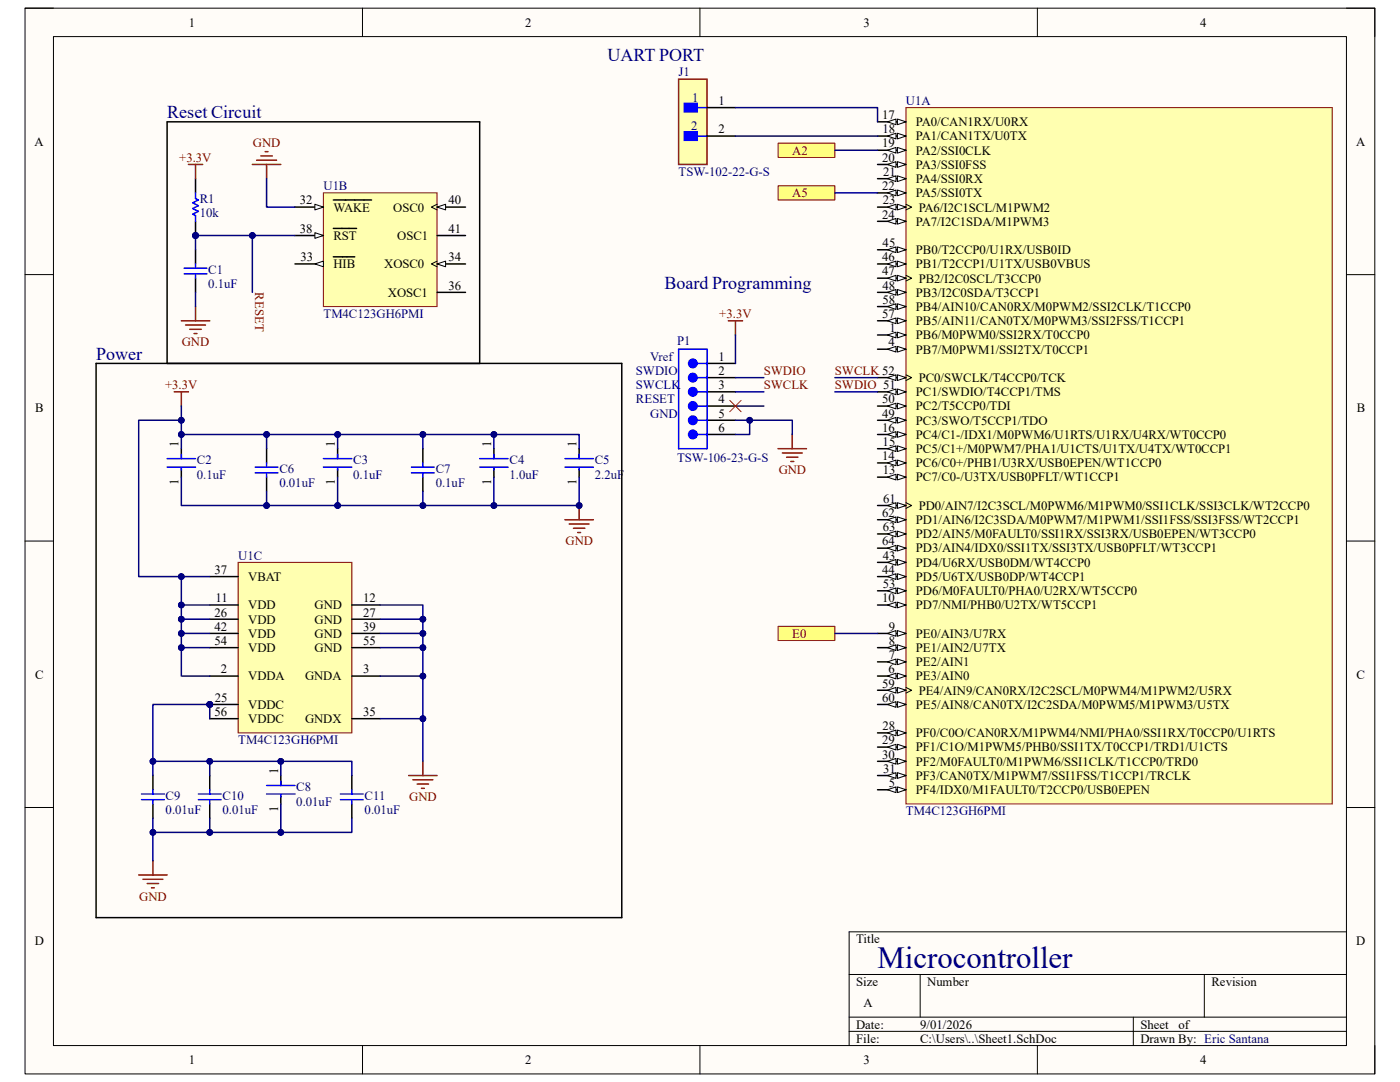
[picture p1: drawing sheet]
<svg xmlns="http://www.w3.org/2000/svg" width="279mm" height="216mm" viewBox="0 0 279 216" stroke-linecap="round" stroke-linejoin="round" font-family="sans-serif">
<path d="M5 1.6h269.4v212.7h-269.4z" fill-rule="evenodd" fill="#fffcf8"/>
<path d="M5 1.6h269.4v212.7h-269.4z" fill="none" stroke="#000" stroke-width=".2"/>
<path d="M10.7 7.3h258v201.3h-258z" fill-rule="evenodd" fill="#fffcf8"/>
<g fill="none" stroke="#000" stroke-width=".2">
<path d="M5 1.6h5.7M10.7 7.3h258v201.3h-258zM72.3 1.6v5.7M139.7 1.6v5.7M207 1.6v5.7M268.7 1.6h5.7v5.7M5 54.8h5.7M268.7 54.8h5.7M5 108h5.7M268.7 108h5.7M5 161.1h5.7M268.7 161.1h5.7"/>
<path d="M169.5 194.4h99.2M183.6 194.4v8.6M240.3 194.4v8.6M268.7 185.9h-99.2v22.7M72.3 208.6v5.7M139.7 208.6v5.7M169.5 203h99.2M169.5 205.8h99.2M207 208.6v5.7M226.2 203v5.6M274.4 208.6v5.7"/>
</g>
<path d="M180.8 21.5h85.1v138.9h-85.1z" fill-rule="evenodd" fill="#ffffb0"/>
<path d="M180.8 21.5h85.1v138.9h-85.1z" fill="none" stroke="#800000" stroke-width=".2"/>
<path d="M175.1 66.8h5.7" fill="none" stroke="#000" stroke-width=".3"/>
<path d="M179.1 66.3l1.7 .5-1.7 .6z" fill="#f8fcff"/>
<path d="M179.1 66.3l1.7 .5-1.7 .6z" fill="none" stroke="#000" stroke-width=".2"/>
<path d="M177.1 66.8l1.7-.5v1.1z" fill="#f8fcff"/>
<path d="M177.1 66.8l1.7-.5v1.1z" fill="none" stroke="#000" stroke-width=".2"/>
<path d="M175.1 69.7h5.7" fill="none" stroke="#000" stroke-width=".3"/>
<path d="M179.1 69.1l1.7 .6-1.7 .6z" fill="#f8fcff"/>
<path d="M179.1 69.1l1.7 .6-1.7 .6z" fill="none" stroke="#000" stroke-width=".2"/>
<path d="M177.1 69.7l1.7-.6v1.2z" fill="#f8fcff"/>
<path d="M177.1 69.7l1.7-.6v1.2z" fill="none" stroke="#000" stroke-width=".2"/>
<path d="M175.1 157.6h5.7" fill="none" stroke="#000" stroke-width=".3"/>
<path d="M179.1 157l1.7 .6-1.7 .6z" fill="#f8fcff"/>
<path d="M179.1 157l1.7 .6-1.7 .6z" fill="none" stroke="#000" stroke-width=".2"/>
<path d="M177.1 157.6l1.7-.6v1.2z" fill="#f8fcff"/>
<path d="M177.1 157.6l1.7-.6v1.2z" fill="none" stroke="#000" stroke-width=".2"/>
<path d="M175.1 134.9h5.7" fill="none" stroke="#000" stroke-width=".3"/>
<path d="M179.1 134.3l1.7 .6-1.7 .6z" fill="#f8fcff"/>
<path d="M179.1 134.3l1.7 .6-1.7 .6z" fill="none" stroke="#000" stroke-width=".2"/>
<path d="M177.1 134.9l1.7-.6v1.2z" fill="#f8fcff"/>
<path d="M177.1 134.9l1.7-.6v1.2z" fill="none" stroke="#000" stroke-width=".2"/>
<path d="M175.1 132.1h5.7" fill="none" stroke="#000" stroke-width=".3"/>
<path d="M179.1 131.5l1.7 .6-1.7 .5z" fill="#f8fcff"/>
<path d="M179.1 131.5l1.7 .6-1.7 .5z" fill="none" stroke="#000" stroke-width=".2"/>
<path d="M177.1 132.1l1.7-.6v1.1z" fill="#f8fcff"/>
<path d="M177.1 132.1l1.7-.6v1.1z" fill="none" stroke="#000" stroke-width=".2"/>
<path d="M175.1 129.2h5.7" fill="none" stroke="#000" stroke-width=".3"/>
<path d="M179.1 128.7l1.7 .5-1.7 .6z" fill="#f8fcff"/>
<path d="M179.1 128.7l1.7 .5-1.7 .6z" fill="none" stroke="#000" stroke-width=".2"/>
<path d="M177.1 129.2l1.7-.5v1.1z" fill="#f8fcff"/>
<path d="M177.1 129.2l1.7-.5v1.1z" fill="none" stroke="#000" stroke-width=".2"/>
<path d="M175.1 126.4h5.7" fill="none" stroke="#000" stroke-width=".3"/>
<path d="M179.1 125.8l1.7 .6-1.7 .6z" fill="#f8fcff"/>
<path d="M179.1 125.8l1.7 .6-1.7 .6z" fill="none" stroke="#000" stroke-width=".2"/>
<path d="M177.1 126.4l1.7-.6v1.2z" fill="#f8fcff"/>
<path d="M177.1 126.4l1.7-.6v1.2z" fill="none" stroke="#000" stroke-width=".2"/>
<path d="M175.1 120.7h5.7" fill="none" stroke="#000" stroke-width=".3"/>
<path d="M179.1 120.2l1.7 .5-1.7 .6z" fill="#f8fcff"/>
<path d="M179.1 120.2l1.7 .5-1.7 .6z" fill="none" stroke="#000" stroke-width=".2"/>
<path d="M177.1 120.7l1.7-.5v1.1z" fill="#f8fcff"/>
<path d="M177.1 120.7l1.7-.5v1.1z" fill="none" stroke="#000" stroke-width=".2"/>
<path d="M175.1 95.2h5.7" fill="none" stroke="#000" stroke-width=".3"/>
<path d="M179.1 94.6l1.7 .6-1.7 .6z" fill="#f8fcff"/>
<path d="M179.1 94.6l1.7 .6-1.7 .6z" fill="none" stroke="#000" stroke-width=".2"/>
<path d="M177.1 95.2l1.7-.6v1.2z" fill="#f8fcff"/>
<path d="M177.1 95.2l1.7-.6v1.2z" fill="none" stroke="#000" stroke-width=".2"/>
<path d="M175.1 92.4h5.7" fill="none" stroke="#000" stroke-width=".3"/>
<path d="M179.1 91.8l1.7 .6-1.7 .5z" fill="#f8fcff"/>
<path d="M179.1 91.8l1.7 .6-1.7 .5z" fill="none" stroke="#000" stroke-width=".2"/>
<path d="M177.1 92.4l1.7-.6v1.1z" fill="#f8fcff"/>
<path d="M177.1 92.4l1.7-.6v1.1z" fill="none" stroke="#000" stroke-width=".2"/>
<path d="M175.1 89.5h5.7" fill="none" stroke="#000" stroke-width=".3"/>
<path d="M179.1 89l1.7 .5-1.7 .6z" fill="#f8fcff"/>
<path d="M179.1 89l1.7 .5-1.7 .6z" fill="none" stroke="#000" stroke-width=".2"/>
<path d="M177.1 89.5l1.7-.5v1.1z" fill="#f8fcff"/>
<path d="M177.1 89.5l1.7-.5v1.1z" fill="none" stroke="#000" stroke-width=".2"/>
<path d="M175.1 86.7h5.7" fill="none" stroke="#000" stroke-width=".3"/>
<path d="M179.1 86.1l1.7 .6-1.7 .6z" fill="#f8fcff"/>
<path d="M179.1 86.1l1.7 .6-1.7 .6z" fill="none" stroke="#000" stroke-width=".2"/>
<path d="M177.1 86.7l1.7-.6v1.2z" fill="#f8fcff"/>
<path d="M177.1 86.7l1.7-.6v1.2z" fill="none" stroke="#000" stroke-width=".2"/>
<path d="M175.1 24.3h5.7" fill="none" stroke="#000" stroke-width=".3"/>
<path d="M179.1 23.7l1.7 .6-1.7 .6z" fill="#f8fcff"/>
<path d="M179.1 23.7l1.7 .6-1.7 .6z" fill="none" stroke="#000" stroke-width=".2"/>
<path d="M177.1 24.3l1.7-.6v1.2z" fill="#f8fcff"/>
<path d="M177.1 24.3l1.7-.6v1.2z" fill="none" stroke="#000" stroke-width=".2"/>
<path d="M175.1 27.1h5.7" fill="none" stroke="#000" stroke-width=".3"/>
<path d="M179.1 26.6l1.7 .5-1.7 .6z" fill="#f8fcff"/>
<path d="M179.1 26.6l1.7 .5-1.7 .6z" fill="none" stroke="#000" stroke-width=".2"/>
<path d="M177.1 27.1l1.7-.5v1.1z" fill="#f8fcff"/>
<path d="M177.1 27.1l1.7-.5v1.1z" fill="none" stroke="#000" stroke-width=".2"/>
<path d="M175.1 30h5.7" fill="none" stroke="#000" stroke-width=".3"/>
<path d="M179.1 29.4l1.7 .6-1.7 .6z" fill="#f8fcff"/>
<path d="M179.1 29.4l1.7 .6-1.7 .6z" fill="none" stroke="#000" stroke-width=".2"/>
<path d="M177.1 30l1.7-.6v1.2z" fill="#f8fcff"/>
<path d="M177.1 30l1.7-.6v1.2z" fill="none" stroke="#000" stroke-width=".2"/>
<path d="M175.1 32.8h5.7" fill="none" stroke="#000" stroke-width=".3"/>
<path d="M179.1 32.3l1.7 .5-1.7 .6z" fill="#f8fcff"/>
<path d="M179.1 32.3l1.7 .5-1.7 .6z" fill="none" stroke="#000" stroke-width=".2"/>
<path d="M177.1 32.8l1.7-.5v1.1z" fill="#f8fcff"/>
<path d="M177.1 32.8l1.7-.5v1.1z" fill="none" stroke="#000" stroke-width=".2"/>
<path d="M175.1 35.7h5.7" fill="none" stroke="#000" stroke-width=".3"/>
<path d="M179.1 35.1l1.7 .6-1.7 .5z" fill="#f8fcff"/>
<path d="M179.1 35.1l1.7 .6-1.7 .5z" fill="none" stroke="#000" stroke-width=".2"/>
<path d="M177.1 35.7l1.7-.6v1.1z" fill="#f8fcff"/>
<path d="M177.1 35.7l1.7-.6v1.1z" fill="none" stroke="#000" stroke-width=".2"/>
<path d="M175.1 38.5h5.7" fill="none" stroke="#000" stroke-width=".3"/>
<path d="M179.1 37.9l1.7 .6-1.7 .6z" fill="#f8fcff"/>
<path d="M179.1 37.9l1.7 .6-1.7 .6z" fill="none" stroke="#000" stroke-width=".2"/>
<path d="M177.1 38.5l1.7-.6v1.2z" fill="#f8fcff"/>
<path d="M177.1 38.5l1.7-.6v1.2z" fill="none" stroke="#000" stroke-width=".2"/>
<path d="M175.1 41.3h5.7" fill="none" stroke="#000" stroke-width=".3"/>
<path d="M179.1 40.8l1.7 .5-1.7 .6z" fill="#f8fcff"/>
<path d="M179.1 40.8l1.7 .5-1.7 .6z" fill="none" stroke="#000" stroke-width=".2"/>
<path d="M177.1 41.3l1.7-.5v1.1z" fill="#f8fcff"/>
<path d="M177.1 41.3l1.7-.5v1.1zM180.8 40.8l1.1 .5-1.1 .6" fill="none" stroke="#000" stroke-width=".2"/>
<path d="M175.1 44.2h5.7" fill="none" stroke="#000" stroke-width=".3"/>
<path d="M179.1 43.6l1.7 .6-1.7 .5z" fill="#f8fcff"/>
<path d="M179.1 43.6l1.7 .6-1.7 .5z" fill="none" stroke="#000" stroke-width=".2"/>
<path d="M177.1 44.2l1.7-.6v1.1z" fill="#f8fcff"/>
<path d="M177.1 44.2l1.7-.6v1.1z" fill="none" stroke="#000" stroke-width=".2"/>
<path d="M175.1 146.2h5.7" fill="none" stroke="#000" stroke-width=".3"/>
<path d="M179.1 145.7l1.7 .5-1.7 .6z" fill="#f8fcff"/>
<path d="M179.1 145.7l1.7 .5-1.7 .6z" fill="none" stroke="#000" stroke-width=".2"/>
<path d="M177.1 146.2l1.7-.5v1.1z" fill="#f8fcff"/>
<path d="M177.1 146.2l1.7-.5v1.1z" fill="none" stroke="#000" stroke-width=".2"/>
<path d="M175.1 149.1h5.7" fill="none" stroke="#000" stroke-width=".3"/>
<path d="M179.1 148.5l1.7 .6-1.7 .5z" fill="#f8fcff"/>
<path d="M179.1 148.5l1.7 .6-1.7 .5z" fill="none" stroke="#000" stroke-width=".2"/>
<path d="M177.1 149.1l1.7-.6v1.1z" fill="#f8fcff"/>
<path d="M177.1 149.1l1.7-.6v1.1z" fill="none" stroke="#000" stroke-width=".2"/>
<path d="M175.1 151.9h5.7" fill="none" stroke="#000" stroke-width=".3"/>
<path d="M179.1 151.3l1.7 .6-1.7 .6z" fill="#f8fcff"/>
<path d="M179.1 151.3l1.7 .6-1.7 .6z" fill="none" stroke="#000" stroke-width=".2"/>
<path d="M177.1 151.9l1.7-.6v1.2z" fill="#f8fcff"/>
<path d="M177.1 151.9l1.7-.6v1.2z" fill="none" stroke="#000" stroke-width=".2"/>
<path d="M175.1 154.7h5.7" fill="none" stroke="#000" stroke-width=".3"/>
<path d="M179.1 154.2l1.7 .5-1.7 .6z" fill="#f8fcff"/>
<path d="M179.1 154.2l1.7 .5-1.7 .6z" fill="none" stroke="#000" stroke-width=".2"/>
<path d="M177.1 154.7l1.7-.5v1.1z" fill="#f8fcff"/>
<path d="M177.1 154.7l1.7-.5v1.1z" fill="none" stroke="#000" stroke-width=".2"/>
<path d="M175.1 112.2h5.7" fill="none" stroke="#000" stroke-width=".3"/>
<path d="M179.1 111.6l1.7 .6-1.7 .6z" fill="#f8fcff"/>
<path d="M179.1 111.6l1.7 .6-1.7 .6z" fill="none" stroke="#000" stroke-width=".2"/>
<path d="M177.1 112.2l1.7-.6v1.2z" fill="#f8fcff"/>
<path d="M177.1 112.2l1.7-.6v1.2z" fill="none" stroke="#000" stroke-width=".2"/>
<path d="M175.1 115.1h5.7" fill="none" stroke="#000" stroke-width=".3"/>
<path d="M179.1 114.5l1.7 .6-1.7 .5z" fill="#f8fcff"/>
<path d="M179.1 114.5l1.7 .6-1.7 .5z" fill="none" stroke="#000" stroke-width=".2"/>
<path d="M177.1 115.1l1.7-.6v1.1z" fill="#f8fcff"/>
<path d="M177.1 115.1l1.7-.6v1.1z" fill="none" stroke="#000" stroke-width=".2"/>
<path d="M175.1 49.8h5.7" fill="none" stroke="#000" stroke-width=".3"/>
<path d="M179.1 49.3l1.7 .5-1.7 .6z" fill="#f8fcff"/>
<path d="M179.1 49.3l1.7 .5-1.7 .6z" fill="none" stroke="#000" stroke-width=".2"/>
<path d="M177.1 49.8l1.7-.5v1.1z" fill="#f8fcff"/>
<path d="M177.1 49.8l1.7-.5v1.1z" fill="none" stroke="#000" stroke-width=".2"/>
<path d="M175.1 52.7h5.7" fill="none" stroke="#000" stroke-width=".3"/>
<path d="M179.1 52.1l1.7 .6-1.7 .5z" fill="#f8fcff"/>
<path d="M179.1 52.1l1.7 .6-1.7 .5z" fill="none" stroke="#000" stroke-width=".2"/>
<path d="M177.1 52.7l1.7-.6v1.1z" fill="#f8fcff"/>
<path d="M177.1 52.7l1.7-.6v1.1z" fill="none" stroke="#000" stroke-width=".2"/>
<path d="M175.1 55.5h5.7" fill="none" stroke="#000" stroke-width=".3"/>
<path d="M179.1 54.9l1.7 .6-1.7 .6z" fill="#f8fcff"/>
<path d="M179.1 54.9l1.7 .6-1.7 .6z" fill="none" stroke="#000" stroke-width=".2"/>
<path d="M177.1 55.5l1.7-.6v1.2z" fill="#f8fcff"/>
<path d="M177.1 55.5l1.7-.6v1.2zM180.8 54.9l1.1 .6-1.1 .6" fill="none" stroke="#000" stroke-width=".2"/>
<path d="M175.1 58.3h5.7" fill="none" stroke="#000" stroke-width=".3"/>
<path d="M179.1 57.8l1.7 .5-1.7 .6z" fill="#f8fcff"/>
<path d="M179.1 57.8l1.7 .5-1.7 .6z" fill="none" stroke="#000" stroke-width=".2"/>
<path d="M177.1 58.3l1.7-.5v1.1z" fill="#f8fcff"/>
<path d="M177.1 58.3l1.7-.5v1.1z" fill="none" stroke="#000" stroke-width=".2"/>
<path d="M175.1 83.9h5.7" fill="none" stroke="#000" stroke-width=".3"/>
<path d="M179.1 83.3l1.7 .6-1.7 .5z" fill="#f8fcff"/>
<path d="M179.1 83.3l1.7 .6-1.7 .5z" fill="none" stroke="#000" stroke-width=".2"/>
<path d="M177.1 83.9l1.7-.6v1.1z" fill="#f8fcff"/>
<path d="M177.1 83.9l1.7-.6v1.1z" fill="none" stroke="#000" stroke-width=".2"/>
<path d="M175.1 81h5.7" fill="none" stroke="#000" stroke-width=".3"/>
<path d="M179.1 80.5l1.7 .5-1.7 .6z" fill="#f8fcff"/>
<path d="M179.1 80.5l1.7 .5-1.7 .6z" fill="none" stroke="#000" stroke-width=".2"/>
<path d="M177.1 81l1.7-.5v1.1z" fill="#f8fcff"/>
<path d="M177.1 81l1.7-.5v1.1z" fill="none" stroke="#000" stroke-width=".2"/>
<path d="M175.1 78.2h5.7" fill="none" stroke="#000" stroke-width=".3"/>
<path d="M179.1 77.6l1.7 .6-1.7 .6z" fill="#f8fcff"/>
<path d="M179.1 77.6l1.7 .6-1.7 .6z" fill="none" stroke="#000" stroke-width=".2"/>
<path d="M177.1 78.2l1.7-.6v1.2z" fill="#f8fcff"/>
<path d="M177.1 78.2l1.7-.6v1.2z" fill="none" stroke="#000" stroke-width=".2"/>
<path d="M175.1 75.4h5.7" fill="none" stroke="#000" stroke-width=".3"/>
<path d="M179.1 74.8l1.7 .6-1.7 .5z" fill="#f8fcff"/>
<path d="M179.1 74.8l1.7 .6-1.7 .5z" fill="none" stroke="#000" stroke-width=".2"/>
<path d="M177.1 75.4l1.7-.6v1.1z" fill="#f8fcff"/>
<path d="M177.1 75.4l1.7-.6v1.1zM180.8 74.8l1.1 .6-1.1 .5" fill="none" stroke="#000" stroke-width=".2"/>
<path d="M175.1 117.9h5.7" fill="none" stroke="#000" stroke-width=".3"/>
<path d="M179.1 117.3l1.7 .6-1.7 .6z" fill="#f8fcff"/>
<path d="M179.1 117.3l1.7 .6-1.7 .6z" fill="none" stroke="#000" stroke-width=".2"/>
<path d="M177.1 117.9l1.7-.6v1.2z" fill="#f8fcff"/>
<path d="M177.1 117.9l1.7-.6v1.2z" fill="none" stroke="#000" stroke-width=".2"/>
<path d="M175.1 64h5.7" fill="none" stroke="#000" stroke-width=".3"/>
<path d="M179.1 63.4l1.7 .6-1.7 .6z" fill="#f8fcff"/>
<path d="M179.1 63.4l1.7 .6-1.7 .6z" fill="none" stroke="#000" stroke-width=".2"/>
<path d="M177.1 64l1.7-.6v1.2z" fill="#f8fcff"/>
<path d="M177.1 64l1.7-.6v1.2z" fill="none" stroke="#000" stroke-width=".2"/>
<path d="M175.1 61.2h5.7" fill="none" stroke="#000" stroke-width=".3"/>
<path d="M179.1 60.6l1.7 .6-1.7 .5z" fill="#f8fcff"/>
<path d="M179.1 60.6l1.7 .6-1.7 .5z" fill="none" stroke="#000" stroke-width=".2"/>
<path d="M177.1 61.2l1.7-.6v1.1z" fill="#f8fcff"/>
<path d="M177.1 61.2l1.7-.6v1.1z" fill="none" stroke="#000" stroke-width=".2"/>
<path d="M175.1 137.7h5.7" fill="none" stroke="#000" stroke-width=".3"/>
<path d="M179.1 137.2l1.7 .5-1.7 .6z" fill="#f8fcff"/>
<path d="M179.1 137.2l1.7 .5-1.7 .6z" fill="none" stroke="#000" stroke-width=".2"/>
<path d="M177.1 137.7l1.7-.5v1.1z" fill="#f8fcff"/>
<path d="M177.1 137.7l1.7-.5v1.1zM180.8 137.2l1.1 .5-1.1 .6" fill="none" stroke="#000" stroke-width=".2"/>
<path d="M175.1 140.6h5.7" fill="none" stroke="#000" stroke-width=".3"/>
<path d="M179.1 140l1.7 .6-1.7 .5z" fill="#f8fcff"/>
<path d="M179.1 140l1.7 .6-1.7 .5z" fill="none" stroke="#000" stroke-width=".2"/>
<path d="M177.1 140.6l1.7-.6v1.1z" fill="#f8fcff"/>
<path d="M177.1 140.6l1.7-.6v1.1z" fill="none" stroke="#000" stroke-width=".2"/>
<path d="M175.1 100.9h5.7" fill="none" stroke="#000" stroke-width=".3"/>
<path d="M179.1 100.3l1.7 .6-1.7 .5z" fill="#f8fcff"/>
<path d="M179.1 100.3l1.7 .6-1.7 .5z" fill="none" stroke="#000" stroke-width=".2"/>
<path d="M177.1 100.9l1.7-.6v1.1z" fill="#f8fcff"/>
<path d="M177.1 100.9l1.7-.6v1.1zM180.8 100.3l1.1 .6-1.1 .5" fill="none" stroke="#000" stroke-width=".2"/>
<path d="M175.1 103.7h5.7" fill="none" stroke="#000" stroke-width=".3"/>
<path d="M179.1 103.1l1.7 .6-1.7 .6z" fill="#f8fcff"/>
<path d="M179.1 103.1l1.7 .6-1.7 .6z" fill="none" stroke="#000" stroke-width=".2"/>
<path d="M177.1 103.7l1.7-.6v1.2z" fill="#f8fcff"/>
<path d="M177.1 103.7l1.7-.6v1.2z" fill="none" stroke="#000" stroke-width=".2"/>
<path d="M175.1 106.5h5.7" fill="none" stroke="#000" stroke-width=".3"/>
<path d="M179.1 106l1.7 .5-1.7 .6z" fill="#f8fcff"/>
<path d="M179.1 106l1.7 .5-1.7 .6z" fill="none" stroke="#000" stroke-width=".2"/>
<path d="M177.1 106.5l1.7-.5v1.1z" fill="#f8fcff"/>
<path d="M177.1 106.5l1.7-.5v1.1z" fill="none" stroke="#000" stroke-width=".2"/>
<path d="M175.1 109.4h5.7" fill="none" stroke="#000" stroke-width=".3"/>
<path d="M179.1 108.8l1.7 .6-1.7 .6z" fill="#f8fcff"/>
<path d="M179.1 108.8l1.7 .6-1.7 .6z" fill="none" stroke="#000" stroke-width=".2"/>
<path d="M177.1 109.4l1.7-.6v1.2z" fill="#f8fcff"/>
<path d="M177.1 109.4l1.7-.6v1.2z" fill="none" stroke="#000" stroke-width=".2"/>
<path d="M64.5 38.5h22.7v22.7h-22.7z" fill-rule="evenodd" fill="#ffffb0"/>
<path d="M64.5 38.5h22.7v22.7h-22.7z" fill="none" stroke="#800000" stroke-width=".2"/>
<path d="M58.9 41.3h5.6" fill="none" stroke="#000" stroke-width=".3"/>
<path d="M62.8 40.8l1.7 .5-1.7 .6z" fill="#f8fcff"/>
<path d="M62.8 40.8l1.7 .5-1.7 .6z" fill="none" stroke="#000" stroke-width=".2"/>
<path d="M66.5 39.9h7.6M58.9 52.7h5.6" fill="none" stroke="#000" stroke-width=".3"/>
<path d="M62.8 52.7l1.7-.6v1.1z" fill="#f8fcff"/>
<path d="M62.8 52.7l1.7-.6v1.1z" fill="none" stroke="#000" stroke-width=".2"/>
<path d="M66.5 51.2h4.3M87.2 52.7h5.7" fill="none" stroke="#000" stroke-width=".3"/>
<path d="M87.2 52.7l1.7-.6v1.1z" fill="#f8fcff"/>
<path d="M87.2 52.7l1.7-.6v1.1zM87.2 52.1l-1.1 .6 1.1 .5" fill="none" stroke="#000" stroke-width=".2"/>
<path d="M58.9 47h5.6M87.2 58.3h5.7" fill="none" stroke="#000" stroke-width=".3"/>
<path d="M62.8 46.4l1.7 .6-1.7 .6z" fill="#f8fcff"/>
<path d="M62.8 46.4l1.7 .6-1.7 .6z" fill="none" stroke="#000" stroke-width=".2"/>
<path d="M66.5 45.6h4.7M87.2 41.3h5.7" fill="none" stroke="#000" stroke-width=".3"/>
<path d="M87.2 41.3l1.7-.5v1.1z" fill="#f8fcff"/>
<path d="M87.2 41.3l1.7-.5v1.1zM87.2 40.8l-1.1 .5 1.1 .6" fill="none" stroke="#000" stroke-width=".2"/>
<path d="M87.2 47h5.7" fill="none" stroke="#000" stroke-width=".3"/>
<circle cx="41.9" cy="140.6" r=".57" fill="#000080"/>
<circle cx="41.9" cy="140.6" r=".57" fill="none" stroke="#000080" stroke-width=".2"/>
<path d="M47.5 112.2h22.7v34h-22.7z" fill-rule="evenodd" fill="#ffffb0"/>
<path d="M47.5 112.2h22.7v34h-22.7z" fill="none" stroke="#800000" stroke-width=".2"/>
<path d="M41.9 134.9h5.6M41.9 120.7h5.6M70.2 134.9h5.7M70.2 120.7h5.7M41.9 140.6h5.6" fill="none" stroke="#000" stroke-width=".3"/>
<circle cx="41.9" cy="140.6" r=".57" fill="#000080"/>
<circle cx="41.9" cy="140.6" r=".57" fill="none" stroke="#000080" stroke-width=".2"/>
<path d="M41.9 115.1h5.6M41.9 123.6h5.6M41.9 126.4h5.6M41.9 129.2h5.6M70.2 123.6h5.7M70.2 126.4h5.7M70.2 129.2h5.7M41.9 143.4h5.6M70.2 143.4h5.7" fill="none" stroke="#000" stroke-width=".3"/>
<path d="M81.6 154.7h5.6M82.4 155.6h4M83.3 156.4h2.2M84.1 157.3h.6M84.4 151.9v2.8" fill="none" stroke="#800000" stroke-width=".3"/>
<path d="M155.3 28.6h11.3v2.8h-11.3z" fill-rule="evenodd" fill="#ffff80"/>
<path d="M155.3 28.6h11.3v2.8h-11.3z" fill="none" stroke="#800000" stroke-width=".2"/>
<path d="M155.3 37.1h11.3v2.8h-11.3z" fill-rule="evenodd" fill="#ffff80"/>
<path d="M155.3 37.1h11.3v2.8h-11.3z" fill="none" stroke="#800000" stroke-width=".2"/>
<path d="M155.3 125h11.3v2.8h-11.3z" fill-rule="evenodd" fill="#ffff80"/>
<path d="M155.3 125h11.3v2.8h-11.3z" fill="none" stroke="#800000" stroke-width=".2"/>
<path d="M34.8 78.2h2.8M36.2 78.2v2.8" fill="none" stroke="#800000" stroke-width=".3"/>
<path d="M135.4 15.8h5.7v17h-5.7z" fill-rule="evenodd" fill="#ffffb0"/>
<path d="M135.4 15.8h5.7v17h-5.7z" fill="none" stroke="#800000" stroke-width=".3"/>
<path d="M136.6 20.6h2.5v1.7h-2.5z" fill-rule="evenodd" fill="#00f"/>
<path d="M136.6 20.6h2.5v1.7h-2.5zM139.1 21.5h2" fill="none" stroke="#00f" stroke-width=".3"/>
<path d="M136.6 26.3h2.5v1.7h-2.5z" fill-rule="evenodd" fill="#00f"/>
<path d="M136.6 26.3h2.5v1.7h-2.5zM139.1 27.1h2" fill="none" stroke="#00f" stroke-width=".3"/>
<path d="M141.1 21.5h5.7M141.1 27.1h5.7" fill="none" stroke="#000" stroke-width=".3"/>
<circle cx="39" cy="47" r=".57" fill="#000080"/>
<circle cx="39" cy="47" r=".57" fill="none" stroke="#000080" stroke-width=".2"/>
<path d="M39 35.7v2.8M39 44.2v2.8" fill="none" stroke="#000" stroke-width=".3"/>
<circle cx="39" cy="47" r=".57" fill="#000080"/>
<circle cx="39" cy="47" r=".57" fill="none" stroke="#000080" stroke-width=".2"/>
<g fill="none" stroke="#00f" stroke-width=".3">
<path d="M39 38.5v1.1l.6 .3-1.1 .6 1.1 .5-1.1 .6 1.1 .6-1.1 .5 .5 .3v1.2M33.4 91.5h5.6M33.4 93.2h5.6M36.2 90.7v.8M36.2 93.5v.3M50.9 93.2h4.6M50.9 94.4h4.6M53.2 92.4v.8M53.2 94.4v.8M64.5 91.5h5.7M64.5 93.2h5.7M67.4 90.7v.8"/>
<path d="M67.4 93.5v.3M82.1 93.2h4.6M82.1 94.4h4.6M84.4 92.4v.8M84.4 94.4v.8M95.7 91.5h5.7M95.7 93.2h5.7M98.6 90.7v.8M98.6 93.5v.3M112.7 91.5h5.7M112.7 93.2h5.7M115.6 90.7v.8"/>
<path d="M115.6 93.5v.3M28.2 158.4h4.6M28.2 159.6h4.6M30.5 157.6v.8M30.5 159.6v.8M39.6 158.4h4.5M39.6 159.6h4.5M41.9 157.6v.8M41.9 159.6v.8M53.2 156.7h5.7M53.2 158.4h5.7M56 155.9v.8"/>
<path d="M56 158.7v.3M67.9 158.4h4.6M67.9 159.6h4.6M70.2 157.6v.8M70.2 159.6v.8"/>
</g>
<g fill="none" stroke="#800000" stroke-width=".3">
<path d="M37.6 32.8h2.8M39 32.8v2.9M50.4 32.8h5.6M51.2 32h4M52.1 31.1h2.2M52.9 30.3h.6M53.2 32.8v2.9M112.7 103.7h5.7M113.6 104.6h4M114.4 105.4h2.3M115.3 106.3h.6M115.6 100.9v2.8"/>
<path d="M27.7 174.6h5.7M28.5 175.5h4M29.4 176.3h2.3M30.2 177.2h.6M30.5 171.8v2.8"/>
</g>
<g fill="none" stroke="#000" stroke-width=".3">
<path d="M36.2 89.5v2M36.2 93.5v1.7M53.2 89.5v2.9M53.2 95.2v2.8M67.4 89.5v2M67.4 93.5v1.7M84.4 89.5v2.9M84.4 95.2v2.8M98.6 89.5v2M98.6 93.5v1.7M115.6 89.5v2M115.6 93.5v1.7"/>
<path d="M30.5 154.7v2.9M41.9 154.7v2.9M56 154.7v2M56 158.7v1.7M70.2 154.7v2.9M30.5 160.4v2.9M41.9 160.4v2.9M70.2 160.4v2.9"/>
</g>
<circle cx="115.6" cy="100.9" r=".57" fill="#000080"/>
<circle cx="115.6" cy="100.9" r=".57" fill="none" stroke="#000080" stroke-width=".2"/>
<path d="M39 49.8v2.9M39 55.5v2.8M19.2 72.5h104.9v110.6h-104.9zM33.4 72.5v-48.2h62.3v48.2M141.1 72.5h5.7M141.1 75.4h5.7M141.1 78.2h5.7M141.1 81h5.7M141.1 83.9h5.7M141.1 86.7h5.7" fill="none" stroke="#000" stroke-width=".3"/>
<path d="M36.8 53.5h4.5M36.8 54.6h4.5M39 52.7v.8M39 54.6v.9M139.1 72.5h2" fill="none" stroke="#00f" stroke-width=".3"/>
<path d="M36.2 64h5.7M37 64.9h4M37.9 65.7h2.3M38.7 66.6h.6M39 61.2v2.8" fill="none" stroke="#800000" stroke-width=".3"/>
<circle cx="138.3" cy="72.5" r=".85" fill="#00f"/>
<g fill="none" stroke="#00f" stroke-width=".3">
<path d="M135.4 69.7h5.7v19.8h-5.7zM139.1 75.4h2"/>
<circle cx="138.3" cy="72.5" r=".85"/>
</g>
<circle cx="138.3" cy="75.4" r=".85" fill="#00f"/>
<g fill="none" stroke="#00f" stroke-width=".3">
<path d="M139.1 78.2h2M139.1 81h2"/>
<circle cx="138.3" cy="75.4" r=".85"/>
</g>
<circle cx="138.3" cy="78.2" r=".85" fill="#00f"/>
<circle cx="138.3" cy="78.2" r=".85" fill="none" stroke="#00f" stroke-width=".3"/>
<circle cx="138.3" cy="81" r=".85" fill="#00f"/>
<g fill="none" stroke="#00f" stroke-width=".3">
<path d="M139.1 83.9h2M139.1 86.7h2"/>
<circle cx="138.3" cy="81" r=".85"/>
</g>
<circle cx="138.3" cy="83.9" r=".85" fill="#00f"/>
<circle cx="138.3" cy="83.9" r=".85" fill="none" stroke="#00f" stroke-width=".3"/>
<circle cx="138.3" cy="86.7" r=".85" fill="#00f"/>
<circle cx="138.3" cy="86.7" r=".85" fill="none" stroke="#00f" stroke-width=".3"/>
<path d="M145.4 64h2.8M146.8 64v2.8M155.3 89.5h5.7M156.1 90.4h4M157 91.2h2.3M157.8 92.1h.6M158.1 86.7v2.8" fill="none" stroke="#800000" stroke-width=".3"/>
<path d="M166.6 30h8.5M166.6 38.5h8.5M75.9 120.7h8.5v31.2M166.6 126.4h8.5" fill="none" stroke="#000080" stroke-width=".3"/>
<circle cx="84.4" cy="123.6" r=".57" fill="#000080"/>
<circle cx="84.4" cy="123.6" r=".57" fill="none" stroke="#000080" stroke-width=".2"/>
<circle cx="84.4" cy="126.4" r=".57" fill="#000080"/>
<circle cx="84.4" cy="126.4" r=".57" fill="none" stroke="#000080" stroke-width=".2"/>
<circle cx="84.4" cy="129.2" r=".57" fill="#000080"/>
<circle cx="84.4" cy="129.2" r=".57" fill="none" stroke="#000080" stroke-width=".2"/>
<circle cx="84.4" cy="134.9" r=".57" fill="#000080"/>
<circle cx="84.4" cy="134.9" r=".57" fill="none" stroke="#000080" stroke-width=".2"/>
<circle cx="84.4" cy="143.4" r=".57" fill="#000080"/>
<circle cx="84.4" cy="143.4" r=".57" fill="none" stroke="#000080" stroke-width=".2"/>
<path d="M75.9 123.6h8.5" fill="none" stroke="#000080" stroke-width=".3"/>
<circle cx="84.4" cy="123.6" r=".57" fill="#000080"/>
<circle cx="84.4" cy="123.6" r=".57" fill="none" stroke="#000080" stroke-width=".2"/>
<path d="M75.9 126.4h8.5" fill="none" stroke="#000080" stroke-width=".3"/>
<circle cx="84.4" cy="126.4" r=".57" fill="#000080"/>
<circle cx="84.4" cy="126.4" r=".57" fill="none" stroke="#000080" stroke-width=".2"/>
<path d="M75.9 129.2h8.5" fill="none" stroke="#000080" stroke-width=".3"/>
<circle cx="84.4" cy="129.2" r=".57" fill="#000080"/>
<circle cx="84.4" cy="129.2" r=".57" fill="none" stroke="#000080" stroke-width=".2"/>
<path d="M75.9 134.9h8.5" fill="none" stroke="#000080" stroke-width=".3"/>
<circle cx="84.4" cy="134.9" r=".57" fill="#000080"/>
<circle cx="84.4" cy="134.9" r=".57" fill="none" stroke="#000080" stroke-width=".2"/>
<path d="M75.9 143.4h8.5" fill="none" stroke="#000080" stroke-width=".3"/>
<circle cx="84.4" cy="143.4" r=".57" fill="#000080"/>
<circle cx="84.4" cy="143.4" r=".57" fill="none" stroke="#000080" stroke-width=".2"/>
<path d="M146.8 21.5h28.3v2.8M146.8 27.1h28.3M39 47v2.8" fill="none" stroke="#000080" stroke-width=".3"/>
<circle cx="39" cy="47" r=".57" fill="#000080"/>
<circle cx="39" cy="47" r=".57" fill="none" stroke="#000080" stroke-width=".2"/>
<path d="M39 47h19.9" fill="none" stroke="#000080" stroke-width=".3"/>
<circle cx="50.4" cy="47" r=".57" fill="#000080"/>
<circle cx="50.4" cy="47" r=".57" fill="none" stroke="#000080" stroke-width=".2"/>
<circle cx="39" cy="47" r=".57" fill="#000080"/>
<circle cx="39" cy="47" r=".57" fill="none" stroke="#000080" stroke-width=".2"/>
<path d="M53.2 35.7v5.6h5.7M36.2 89.5v-2.8h79.4v2.8" fill="none" stroke="#000080" stroke-width=".3"/>
<circle cx="36.2" cy="86.7" r=".57" fill="#000080"/>
<circle cx="36.2" cy="86.7" r=".57" fill="none" stroke="#000080" stroke-width=".2"/>
<circle cx="53.2" cy="86.7" r=".57" fill="#000080"/>
<circle cx="53.2" cy="86.7" r=".57" fill="none" stroke="#000080" stroke-width=".2"/>
<circle cx="67.4" cy="86.7" r=".57" fill="#000080"/>
<circle cx="67.4" cy="86.7" r=".57" fill="none" stroke="#000080" stroke-width=".2"/>
<circle cx="84.4" cy="86.7" r=".57" fill="#000080"/>
<circle cx="84.4" cy="86.7" r=".57" fill="none" stroke="#000080" stroke-width=".2"/>
<circle cx="98.6" cy="86.7" r=".57" fill="#000080"/>
<circle cx="98.6" cy="86.7" r=".57" fill="none" stroke="#000080" stroke-width=".2"/>
<path d="M98.6 86.7v2.8" fill="none" stroke="#000080" stroke-width=".3"/>
<circle cx="98.6" cy="86.7" r=".57" fill="#000080"/>
<circle cx="98.6" cy="86.7" r=".57" fill="none" stroke="#000080" stroke-width=".2"/>
<path d="M84.4 86.7v2.8" fill="none" stroke="#000080" stroke-width=".3"/>
<circle cx="84.4" cy="86.7" r=".57" fill="#000080"/>
<circle cx="84.4" cy="86.7" r=".57" fill="none" stroke="#000080" stroke-width=".2"/>
<path d="M67.4 86.7v2.8" fill="none" stroke="#000080" stroke-width=".3"/>
<circle cx="67.4" cy="86.7" r=".57" fill="#000080"/>
<circle cx="67.4" cy="86.7" r=".57" fill="none" stroke="#000080" stroke-width=".2"/>
<path d="M53.2 86.7v2.8" fill="none" stroke="#000080" stroke-width=".3"/>
<circle cx="53.2" cy="86.7" r=".57" fill="#000080"/>
<circle cx="53.2" cy="86.7" r=".57" fill="none" stroke="#000080" stroke-width=".2"/>
<path d="M36.2 95.2v5.7h79.4v-5.7" fill="none" stroke="#000080" stroke-width=".3"/>
<circle cx="53.2" cy="100.9" r=".57" fill="#000080"/>
<circle cx="53.2" cy="100.9" r=".57" fill="none" stroke="#000080" stroke-width=".2"/>
<circle cx="67.4" cy="100.9" r=".57" fill="#000080"/>
<circle cx="67.4" cy="100.9" r=".57" fill="none" stroke="#000080" stroke-width=".2"/>
<circle cx="84.4" cy="100.9" r=".57" fill="#000080"/>
<circle cx="84.4" cy="100.9" r=".57" fill="none" stroke="#000080" stroke-width=".2"/>
<circle cx="98.6" cy="100.9" r=".57" fill="#000080"/>
<circle cx="98.6" cy="100.9" r=".57" fill="none" stroke="#000080" stroke-width=".2"/>
<circle cx="115.6" cy="100.9" r=".57" fill="#000080"/>
<circle cx="115.6" cy="100.9" r=".57" fill="none" stroke="#000080" stroke-width=".2"/>
<path d="M98.6 95.2v5.7" fill="none" stroke="#000080" stroke-width=".3"/>
<circle cx="98.6" cy="100.9" r=".57" fill="#000080"/>
<circle cx="98.6" cy="100.9" r=".57" fill="none" stroke="#000080" stroke-width=".2"/>
<path d="M84.4 98v2.9" fill="none" stroke="#000080" stroke-width=".3"/>
<circle cx="84.4" cy="100.9" r=".57" fill="#000080"/>
<circle cx="84.4" cy="100.9" r=".57" fill="none" stroke="#000080" stroke-width=".2"/>
<path d="M67.4 95.2v5.7" fill="none" stroke="#000080" stroke-width=".3"/>
<circle cx="67.4" cy="100.9" r=".57" fill="#000080"/>
<circle cx="67.4" cy="100.9" r=".57" fill="none" stroke="#000080" stroke-width=".2"/>
<path d="M53.2 98v2.9" fill="none" stroke="#000080" stroke-width=".3"/>
<circle cx="53.2" cy="100.9" r=".57" fill="#000080"/>
<circle cx="53.2" cy="100.9" r=".57" fill="none" stroke="#000080" stroke-width=".2"/>
<path d="M36.2 81v5.7" fill="none" stroke="#000080" stroke-width=".3"/>
<circle cx="36.2" cy="83.9" r=".57" fill="#000080"/>
<circle cx="36.2" cy="83.9" r=".57" fill="none" stroke="#000080" stroke-width=".2"/>
<circle cx="36.2" cy="86.7" r=".57" fill="#000080"/>
<circle cx="36.2" cy="86.7" r=".57" fill="none" stroke="#000080" stroke-width=".2"/>
<path d="M36.2 129.2h5.7" fill="none" stroke="#000080" stroke-width=".3"/>
<circle cx="36.2" cy="129.2" r=".57" fill="#000080"/>
<circle cx="36.2" cy="129.2" r=".57" fill="none" stroke="#000080" stroke-width=".2"/>
<path d="M36.2 126.4h5.7" fill="none" stroke="#000080" stroke-width=".3"/>
<circle cx="36.2" cy="126.4" r=".57" fill="#000080"/>
<circle cx="36.2" cy="126.4" r=".57" fill="none" stroke="#000080" stroke-width=".2"/>
<path d="M36.2 123.6h5.7" fill="none" stroke="#000080" stroke-width=".3"/>
<circle cx="36.2" cy="123.6" r=".57" fill="#000080"/>
<circle cx="36.2" cy="123.6" r=".57" fill="none" stroke="#000080" stroke-width=".2"/>
<path d="M36.2 120.7h5.7" fill="none" stroke="#000080" stroke-width=".3"/>
<circle cx="36.2" cy="120.7" r=".57" fill="#000080"/>
<circle cx="36.2" cy="120.7" r=".57" fill="none" stroke="#000080" stroke-width=".2"/>
<path d="M30.5 154.7v-2.8h39.7v2.8" fill="none" stroke="#000080" stroke-width=".3"/>
<circle cx="56" cy="151.9" r=".57" fill="#000080"/>
<circle cx="56" cy="151.9" r=".57" fill="none" stroke="#000080" stroke-width=".2"/>
<circle cx="41.9" cy="151.9" r=".57" fill="#000080"/>
<circle cx="41.9" cy="151.9" r=".57" fill="none" stroke="#000080" stroke-width=".2"/>
<circle cx="30.5" cy="151.9" r=".57" fill="#000080"/>
<circle cx="30.5" cy="151.9" r=".57" fill="none" stroke="#000080" stroke-width=".2"/>
<path d="M41.9 151.9v2.8" fill="none" stroke="#000080" stroke-width=".3"/>
<circle cx="41.9" cy="151.9" r=".57" fill="#000080"/>
<circle cx="41.9" cy="151.9" r=".57" fill="none" stroke="#000080" stroke-width=".2"/>
<path d="M56 151.9v2.8" fill="none" stroke="#000080" stroke-width=".3"/>
<circle cx="56" cy="151.9" r=".57" fill="#000080"/>
<circle cx="56" cy="151.9" r=".57" fill="none" stroke="#000080" stroke-width=".2"/>
<path d="M30.5 163.3v2.8h39.7v-2.8" fill="none" stroke="#000080" stroke-width=".3"/>
<circle cx="56" cy="166.1" r=".57" fill="#000080"/>
<circle cx="56" cy="166.1" r=".57" fill="none" stroke="#000080" stroke-width=".2"/>
<circle cx="41.9" cy="166.1" r=".57" fill="#000080"/>
<circle cx="41.9" cy="166.1" r=".57" fill="none" stroke="#000080" stroke-width=".2"/>
<circle cx="30.5" cy="166.1" r=".57" fill="#000080"/>
<circle cx="30.5" cy="166.1" r=".57" fill="none" stroke="#000080" stroke-width=".2"/>
<path d="M41.9 163.3v2.8" fill="none" stroke="#000080" stroke-width=".3"/>
<circle cx="41.9" cy="166.1" r=".57" fill="#000080"/>
<circle cx="41.9" cy="166.1" r=".57" fill="none" stroke="#000080" stroke-width=".2"/>
<path d="M56 160.4v5.7" fill="none" stroke="#000080" stroke-width=".3"/>
<circle cx="56" cy="166.1" r=".57" fill="#000080"/>
<circle cx="56" cy="166.1" r=".57" fill="none" stroke="#000080" stroke-width=".2"/>
<path d="M30.5 166.1v5.7" fill="none" stroke="#000080" stroke-width=".3"/>
<circle cx="30.5" cy="166.1" r=".57" fill="#000080"/>
<circle cx="30.5" cy="166.1" r=".57" fill="none" stroke="#000080" stroke-width=".2"/>
<path d="M41.9 140.6v2.8" fill="none" stroke="#000080" stroke-width=".3"/>
<circle cx="41.9" cy="140.6" r=".57" fill="#000080"/>
<circle cx="41.9" cy="140.6" r=".57" fill="none" stroke="#000080" stroke-width=".2"/>
<path d="M41.9 140.6h-11.4v11.3" fill="none" stroke="#000080" stroke-width=".3"/>
<circle cx="30.5" cy="151.9" r=".57" fill="#000080"/>
<circle cx="30.5" cy="151.9" r=".57" fill="none" stroke="#000080" stroke-width=".2"/>
<circle cx="41.9" cy="140.6" r=".57" fill="#000080"/>
<circle cx="41.9" cy="140.6" r=".57" fill="none" stroke="#000080" stroke-width=".2"/>
<path d="M39 58.3v2.9M41.9 115.1h-5.7v19.8h5.7" fill="none" stroke="#000080" stroke-width=".3"/>
<circle cx="36.2" cy="129.2" r=".57" fill="#000080"/>
<circle cx="36.2" cy="129.2" r=".57" fill="none" stroke="#000080" stroke-width=".2"/>
<circle cx="36.2" cy="126.4" r=".57" fill="#000080"/>
<circle cx="36.2" cy="126.4" r=".57" fill="none" stroke="#000080" stroke-width=".2"/>
<circle cx="36.2" cy="123.6" r=".57" fill="#000080"/>
<circle cx="36.2" cy="123.6" r=".57" fill="none" stroke="#000080" stroke-width=".2"/>
<circle cx="36.2" cy="120.7" r=".57" fill="#000080"/>
<circle cx="36.2" cy="120.7" r=".57" fill="none" stroke="#000080" stroke-width=".2"/>
<circle cx="36.2" cy="115.1" r=".57" fill="#000080"/>
<circle cx="36.2" cy="115.1" r=".57" fill="none" stroke="#000080" stroke-width=".2"/>
<path d="M36.2 83.9h-8.5v31.2h8.5" fill="none" stroke="#000080" stroke-width=".3"/>
<circle cx="36.2" cy="115.1" r=".57" fill="#000080"/>
<circle cx="36.2" cy="115.1" r=".57" fill="none" stroke="#000080" stroke-width=".2"/>
<circle cx="36.2" cy="83.9" r=".57" fill="#000080"/>
<circle cx="36.2" cy="83.9" r=".57" fill="none" stroke="#000080" stroke-width=".2"/>
<path d="M50.4 47v11.3" fill="none" stroke="#000080" stroke-width=".3"/>
<circle cx="50.4" cy="47" r=".57" fill="#000080"/>
<circle cx="50.4" cy="47" r=".57" fill="none" stroke="#000080" stroke-width=".2"/>
<path d="M146.8 66.8v5.7M146.8 83.9h11.3v2.8M146.8 81h5.6" fill="none" stroke="#000080" stroke-width=".3"/>
<circle cx="149.6" cy="83.9" r=".57" fill="#000080"/>
<circle cx="149.6" cy="83.9" r=".57" fill="none" stroke="#000080" stroke-width=".2"/>
<path d="M146.8 75.4h5.6M146.8 78.2h5.6M166.6 75.4h8.5M166.6 78.2h8.5M149.6 83.9v2.8h-2.8" fill="none" stroke="#000080" stroke-width=".3"/>
<circle cx="149.6" cy="83.9" r=".57" fill="#000080"/>
<circle cx="149.6" cy="83.9" r=".57" fill="none" stroke="#000080" stroke-width=".2"/>
<path d="M145.6 79.9l2.3 2.3M147.9 79.9l-2.3 2.3" fill="none" stroke="#f00" stroke-width=".2"/>
<text font-size="6.1" fill="#000080" x="175.1" y="193.1">Microcontroller</text>
<g font-size="3.6" fill="#000080">
<text x="121.2" y="12.2">UART PORT</text>
<text x="33.4" y="23.5">Reset Circuit</text>
<text x="132.6" y="57.6">Board Programming</text>
<text x="19.2" y="71.8">Power</text>
</g>
<g font-size="2.5">
<text x="37.7" y="5.3">1</text>
<text x="104.8" y="5.3">2</text>
<text x="172.3" y="5.3">3</text>
<text x="239.5" y="5.3">4</text>
<text x="143.4" y="20.9">1</text>
<text x="176.1" y="23.7">17</text>
<text x="6.9" y="29.1">A</text>
<text x="143.4" y="26.6">2</text>
<text x="176.1" y="29.4">19</text>
<text x="176.1" y="26.6">18</text>
<text x="182.8" y="25.2">PA0/CAN1RX/U0RX</text>
<text x="182.8" y="28">PA1/CAN1TX/U0TX</text>
<text x="270.6" y="29.1">A</text>
<text x="176.1" y="32.3">20</text>
<text x="176.3" y="35.1">21</text>
<text x="182.8" y="30.9">PA2/SSI0CLK</text>
<text x="182.8" y="33.7">PA3/SSI0FSS</text>
<text x="59.8" y="40.8">32</text>
<text x="89.5" y="40.8">40</text>
<text x="176.1" y="37.9">22</text>
<text x="176.2" y="40.8">23</text>
<text x="182.8" y="36.5">PA4/SSI0RX</text>
<text x="182.8" y="39.4">PA5/SSI0TX</text>
<text x="59.9" y="46.4">38</text>
<text x="66.5" y="42.2">WAKE</text>
<text x="66.5" y="47.9">RST</text>
<text x="78.5" y="42.2">OSC0</text>
<text x="79.3" y="47.9">OSC1</text>
<text x="89.5" y="46.4">41</text>
<text x="176.1" y="43.6">24</text>
<text x="182.8" y="45">PA7/I2C1SDA/M1PWM3</text>
<text x="183.3" y="42.2">PA6/I2C1SCL/M1PWM2</text>
<text x="59.9" y="52.1">33</text>
<text x="66.5" y="53.6">HIB</text>
<text x="76.7" y="53.6">XOSC0</text>
<text x="89.5" y="52.1">34</text>
<text x="176.1" y="52.1">46</text>
<text x="176.1" y="49.3">45</text>
<text x="182.8" y="50.7">PB0/T2CCP0/U1RX/USB0ID</text>
<text x="182.8" y="53.6">PB1/T2CCP1/U1TX/USB0VBUS</text>
<text x="77.4" y="59.2">XOSC1</text>
<text x="89.5" y="57.8">36</text>
<text x="176.1" y="54.9">47</text>
<text x="176.1" y="57.8">48</text>
<text x="182.8" y="59.2">PB3/I2C0SDA/T3CCP1</text>
<text x="183.3" y="56.4">PB2/I2C0SCL/T3CCP0</text>
<text x="176.1" y="63.5">57</text>
<text x="176.1" y="60.6">58</text>
<text x="182.8" y="64.9">PB5/AIN11/CAN0TX/M0PWM3/SSI2FSS/T1CCP1</text>
<text x="182.8" y="62.1">PB4/AIN10/CAN0RX/M0PWM2/SSI2CLK/T1CCP0</text>
<text x="143.4" y="72">1</text>
<text x="177.3" y="69.1">4</text>
<text x="177.5" y="66.3">1</text>
<text x="182.8" y="67.7">PB6/M0PWM0/SSI2RX/T0CCP0</text>
<text x="182.8" y="70.6">PB7/M0PWM1/SSI2TX/T0CCP1</text>
<text x="143.4" y="74.8">2</text>
<text x="143.4" y="77.6">3</text>
<text x="183.3" y="76.2">PC0/SWCLK/T4CCP0/TCK</text>
<text x="7" y="82.3">B</text>
<text x="143.4" y="80.5">4</text>
<text x="143.4" y="83.3">5</text>
<text x="176.1" y="83.3">49</text>
<text x="176.1" y="80.5">50</text>
<text x="182.8" y="81.9">PC2/T5CCP0/TDI</text>
<text x="182.8" y="79">PC1/SWDIO/T4CCP1/TMS</text>
<text x="270.8" y="82.3">B</text>
<text x="35.6" y="89.2" transform="rotate(-90 35.6 89.2)">1</text>
<text x="66.8" y="89.2" transform="rotate(-90 66.8 89.2)">1</text>
<text x="98" y="89.2" transform="rotate(-90 98 89.2)">1</text>
<text x="115" y="89.2" transform="rotate(-90 115 89.2)">1</text>
<text x="143.4" y="86.1">6</text>
<text x="176.1" y="86.1">16</text>
<text x="176.1" y="89">15</text>
<text x="182.8" y="87.5">PC4/C1-/IDX1/M0PWM6/U1RTS/U1RX/U4RX/WT0CCP0</text>
<text x="182.8" y="84.7">PC3/SWO/T5CCP1/TDO</text>
<text x="176.1" y="91.8">14</text>
<text x="176.2" y="94.7">13</text>
<text x="182.8" y="93.2">PC6/C0+/PHB1/U3RX/USB0EPEN/WT1CCP0</text>
<text x="182.8" y="90.4">PC5/C1+/M0PWM7/PHA1/U1CTS/U1TX/U4TX/WT0CCP1</text>
<text x="35.6" y="96.7" transform="rotate(-90 35.6 96.7)">1</text>
<text x="66.8" y="96.7" transform="rotate(-90 66.8 96.7)">1</text>
<text x="98" y="96.7" transform="rotate(-90 98 96.7)">1</text>
<text x="115" y="96.7" transform="rotate(-90 115 96.7)">1</text>
<text x="176.3" y="100.3">61</text>
<text x="182.8" y="96.1">PC7/C0-/U3TX/USB0PFLT/WT1CCP1</text>
<text x="183.3" y="101.7">PD0/AIN7/I2C3SCL/M0PWM6/M1PWM0/SSI1CLK/SSI3CLK/WT2CCP0</text>
<text x="176.1" y="103.2">62</text>
<text x="176.2" y="106">63</text>
<text x="182.8" y="104.6">PD1/AIN6/I2C3SDA/M0PWM7/M1PWM1/SSI1FSS/SSI3FSS/WT2CCP1</text>
<text x="182.8" y="107.4">PD2/AIN5/M0FAULT0/SSI1RX/SSI3RX/USB0EPEN/WT3CCP0</text>
<text x="176.1" y="108.8">64</text>
<text x="176.2" y="111.7">43</text>
<text x="182.8" y="113.1">PD4/U6RX/USB0DM/WT4CCP0</text>
<text x="182.8" y="110.2">PD3/AIN4/IDX0/SSI1TX/SSI3TX/USB0PFLT/WT3CCP1</text>
<text x="42.8" y="114.5">37</text>
<text x="49.5" y="115.9">VBAT</text>
<text x="176.1" y="114.5">44</text>
<text x="176.2" y="117.3">53</text>
<text x="182.8" y="115.9">PD5/U6TX/USB0DP/WT4CCP1</text>
<text x="182.8" y="118.7">PD6/M0FAULT0/PHA0/U2RX/WT5CCP0</text>
<text x="42.8" y="123">26</text>
<text x="42.8" y="125.9">42</text>
<text x="43" y="120.2">11</text>
<text x="49.5" y="121.6">VDD</text>
<text x="49.5" y="124.4">VDD</text>
<text x="62.8" y="121.6">GND</text>
<text x="62.8" y="124.4">GND</text>
<text x="72.5" y="120.2">12</text>
<text x="72.5" y="123">27</text>
<text x="72.5" y="125.9">39</text>
<text x="176.1" y="120.2">10</text>
<text x="177.4" y="125.9">9</text>
<text x="182.8" y="121.6">PD7/NMI/PHB0/U2TX/WT5CCP1</text>
<text x="42.8" y="128.7">54</text>
<text x="49.5" y="127.3">VDD</text>
<text x="49.5" y="130.1">VDD</text>
<text x="62.8" y="127.3">GND</text>
<text x="62.8" y="130.1">GND</text>
<text x="72.5" y="128.7">55</text>
<text x="177.4" y="131.5">7</text>
<text x="177.4" y="128.7">8</text>
<text x="182.8" y="130.1">PE1/AIN2/U7TX</text>
<text x="182.8" y="127.3">PE0/AIN3/U7RX</text>
<text x="7" y="135.4">C</text>
<text x="44.1" y="134.4">2</text>
<text x="49.5" y="135.8">VDDA</text>
<text x="60.9" y="135.8">GNDA</text>
<text x="72.5" y="134.4">3</text>
<text x="176.1" y="137.2">59</text>
<text x="177.3" y="134.4">6</text>
<text x="182.8" y="135.8">PE3/AIN0</text>
<text x="182.8" y="132.9">PE2/AIN1</text>
<text x="270.7" y="135.4">C</text>
<text x="42.8" y="142.9">56</text>
<text x="42.9" y="140">25</text>
<text x="49.5" y="141.4">VDDC</text>
<text x="72.5" y="142.9">35</text>
<text x="176.1" y="140">60</text>
<text x="182.8" y="141.4">PE5/AIN8/CAN0TX/I2C2SDA/M0PWM5/M1PWM3/U5TX</text>
<text x="183.3" y="138.6">PE4/AIN9/CAN0RX/I2C2SCL/M0PWM4/M1PWM2/U5RX</text>
<text x="49.5" y="144.3">VDDC</text>
<text x="60.9" y="144.3">GNDX</text>
<text x="176.1" y="148.5">29</text>
<text x="176.1" y="145.7">28</text>
<text x="182.8" y="147.1">PF0/C0O/CAN0RX/M1PWM4/NMI/PHA0/SSI1RX/T0CCP0/U1RTS</text>
<text x="182.8" y="149.9">PF1/C1O/M1PWM5/PHB0/SSI1TX/T0CCP1/TRD1/U1CTS</text>
<text x="55.5" y="154.5" transform="rotate(-90 55.5 154.5)">1</text>
<text x="176.1" y="151.4">30</text>
<text x="176.3" y="154.2">31</text>
<text x="182.8" y="152.8">PF2/M0FAULT0/M1PWM6/SSI1CLK/T1CCP0/TRD0</text>
<text x="182.8" y="155.6">PF3/CAN0TX/M1PWM7/SSI1FSS/T1CCP1/TRCLK</text>
<text x="55.5" y="162" transform="rotate(-90 55.5 162)">1</text>
<text x="177.4" y="157">5</text>
<text x="182.8" y="158.5">PF4/IDX0/M1FAULT0/T2CCP0/USB0EPEN</text>
<text x="6.9" y="188.6">D</text>
<text x="170.9" y="188.2">Title</text>
<text x="270.7" y="188.6">D</text>
<text x="170.9" y="196.7">Size</text>
<text x="185" y="196.7">Number</text>
<text x="241.8" y="196.7">Revision</text>
<text x="172.3" y="201">A</text>
<text x="170.9" y="205.2">Date:</text>
<text x="170.9" y="208.1">File:</text>
<text x="183.6" y="205.2">9/01/2026</text>
<text x="183.7" y="208.1">C:\Users\..\Sheet1.SchDoc</text>
<text x="227.6" y="205.2">Sheet</text>
<text x="227.6" y="208.1">Drawn By: Eric Santana</text>
<text x="235.2" y="205.2">of</text>
<text x="37.7" y="212.3">1</text>
<text x="104.8" y="212.3">2</text>
<text x="172.3" y="212.3">3</text>
<text x="239.5" y="212.3">4</text>
</g>
<g font-size="2.5" fill="#000080">
<text x="135.4" y="15.2">J1</text>
<text x="138.1" y="20.4">1</text>
<text x="180.8" y="20.9">U1A</text>
<text x="138" y="26">2</text>
<text x="135.4" y="35.1">TSW-102-22-G-S</text>
<text x="39.9" y="40.5">R1</text>
<text x="64.6" y="37.9">U1B</text>
<text x="39.9" y="43.3">10k</text>
<text x="41.6" y="54.7">C1</text>
<text x="41.6" y="57.5">0.1uF</text>
<text x="64.6" y="63.5">TM4C123GH6PMI</text>
<text x="129.8" y="72">Vref</text>
<text x="135.1" y="68.8">P1</text>
<text x="126.9" y="74.8">SWDIO</text>
<text x="126.9" y="77.6">SWCLK</text>
<text x="126.9" y="80.5">RESET</text>
<text x="129.8" y="83.3">GND</text>
<text x="39.3" y="92.7">C2</text>
<text x="39.3" y="95.5">0.1uF</text>
<text x="55.8" y="94.4">C6</text>
<text x="70.5" y="92.7">C3</text>
<text x="70.5" y="95.5">0.1uF</text>
<text x="87" y="94.4">C7</text>
<text x="101.7" y="92.7">C4</text>
<text x="101.7" y="95.5">1.0uF</text>
<text x="118.7" y="92.7">C5</text>
<text x="118.7" y="95.5">2.2uF</text>
<text x="135.1" y="92.1">TSW-106-23-G-S</text>
<text x="55.8" y="97.2">0.01uF</text>
<text x="87" y="97.2">0.1uF</text>
<text x="47.5" y="111.7">U1C</text>
<text x="47.5" y="148.5">TM4C123GH6PMI</text>
<text x="33.1" y="159.6">C9</text>
<text x="44.4" y="159.6">C10</text>
<text x="59.1" y="157.9">C8</text>
<text x="59.1" y="160.7">0.01uF</text>
<text x="72.8" y="159.6">C11</text>
<text x="33.1" y="162.4">0.01uF</text>
<text x="44.4" y="162.4">0.01uF</text>
<text x="72.8" y="162.4">0.01uF</text>
<text x="180.8" y="162.7">TM4C123GH6PMI</text>
</g>
<g font-size="2.5" fill="#800000">
<text x="50.5" y="29.4">GND</text>
<text x="35.8" y="32.3">+3.3V</text>
<text x="158.1" y="30.9">A2</text>
<text x="158.1" y="39.4">A5</text>
<text x="50.9" y="58.3" transform="rotate(90 50.9 58.3)">RESET</text>
<text x="143.6" y="63.5">+3.3V</text>
<text x="36.3" y="69.1">GND</text>
<text x="32.9" y="77.6">+3.3V</text>
<text x="152.4" y="77.6">SWCLK</text>
<text x="152.4" y="74.8">SWDIO</text>
<text x="166.6" y="74.8">SWCLK 52</text>
<text x="166.6" y="77.6">SWDIO 51</text>
<text x="155.4" y="94.7">GND</text>
<text x="112.9" y="108.8">GND</text>
<text x="158.1" y="127.3">E0</text>
<text x="81.7" y="159.9">GND</text>
<text x="27.8" y="179.7">GND</text>
</g>
</svg>
